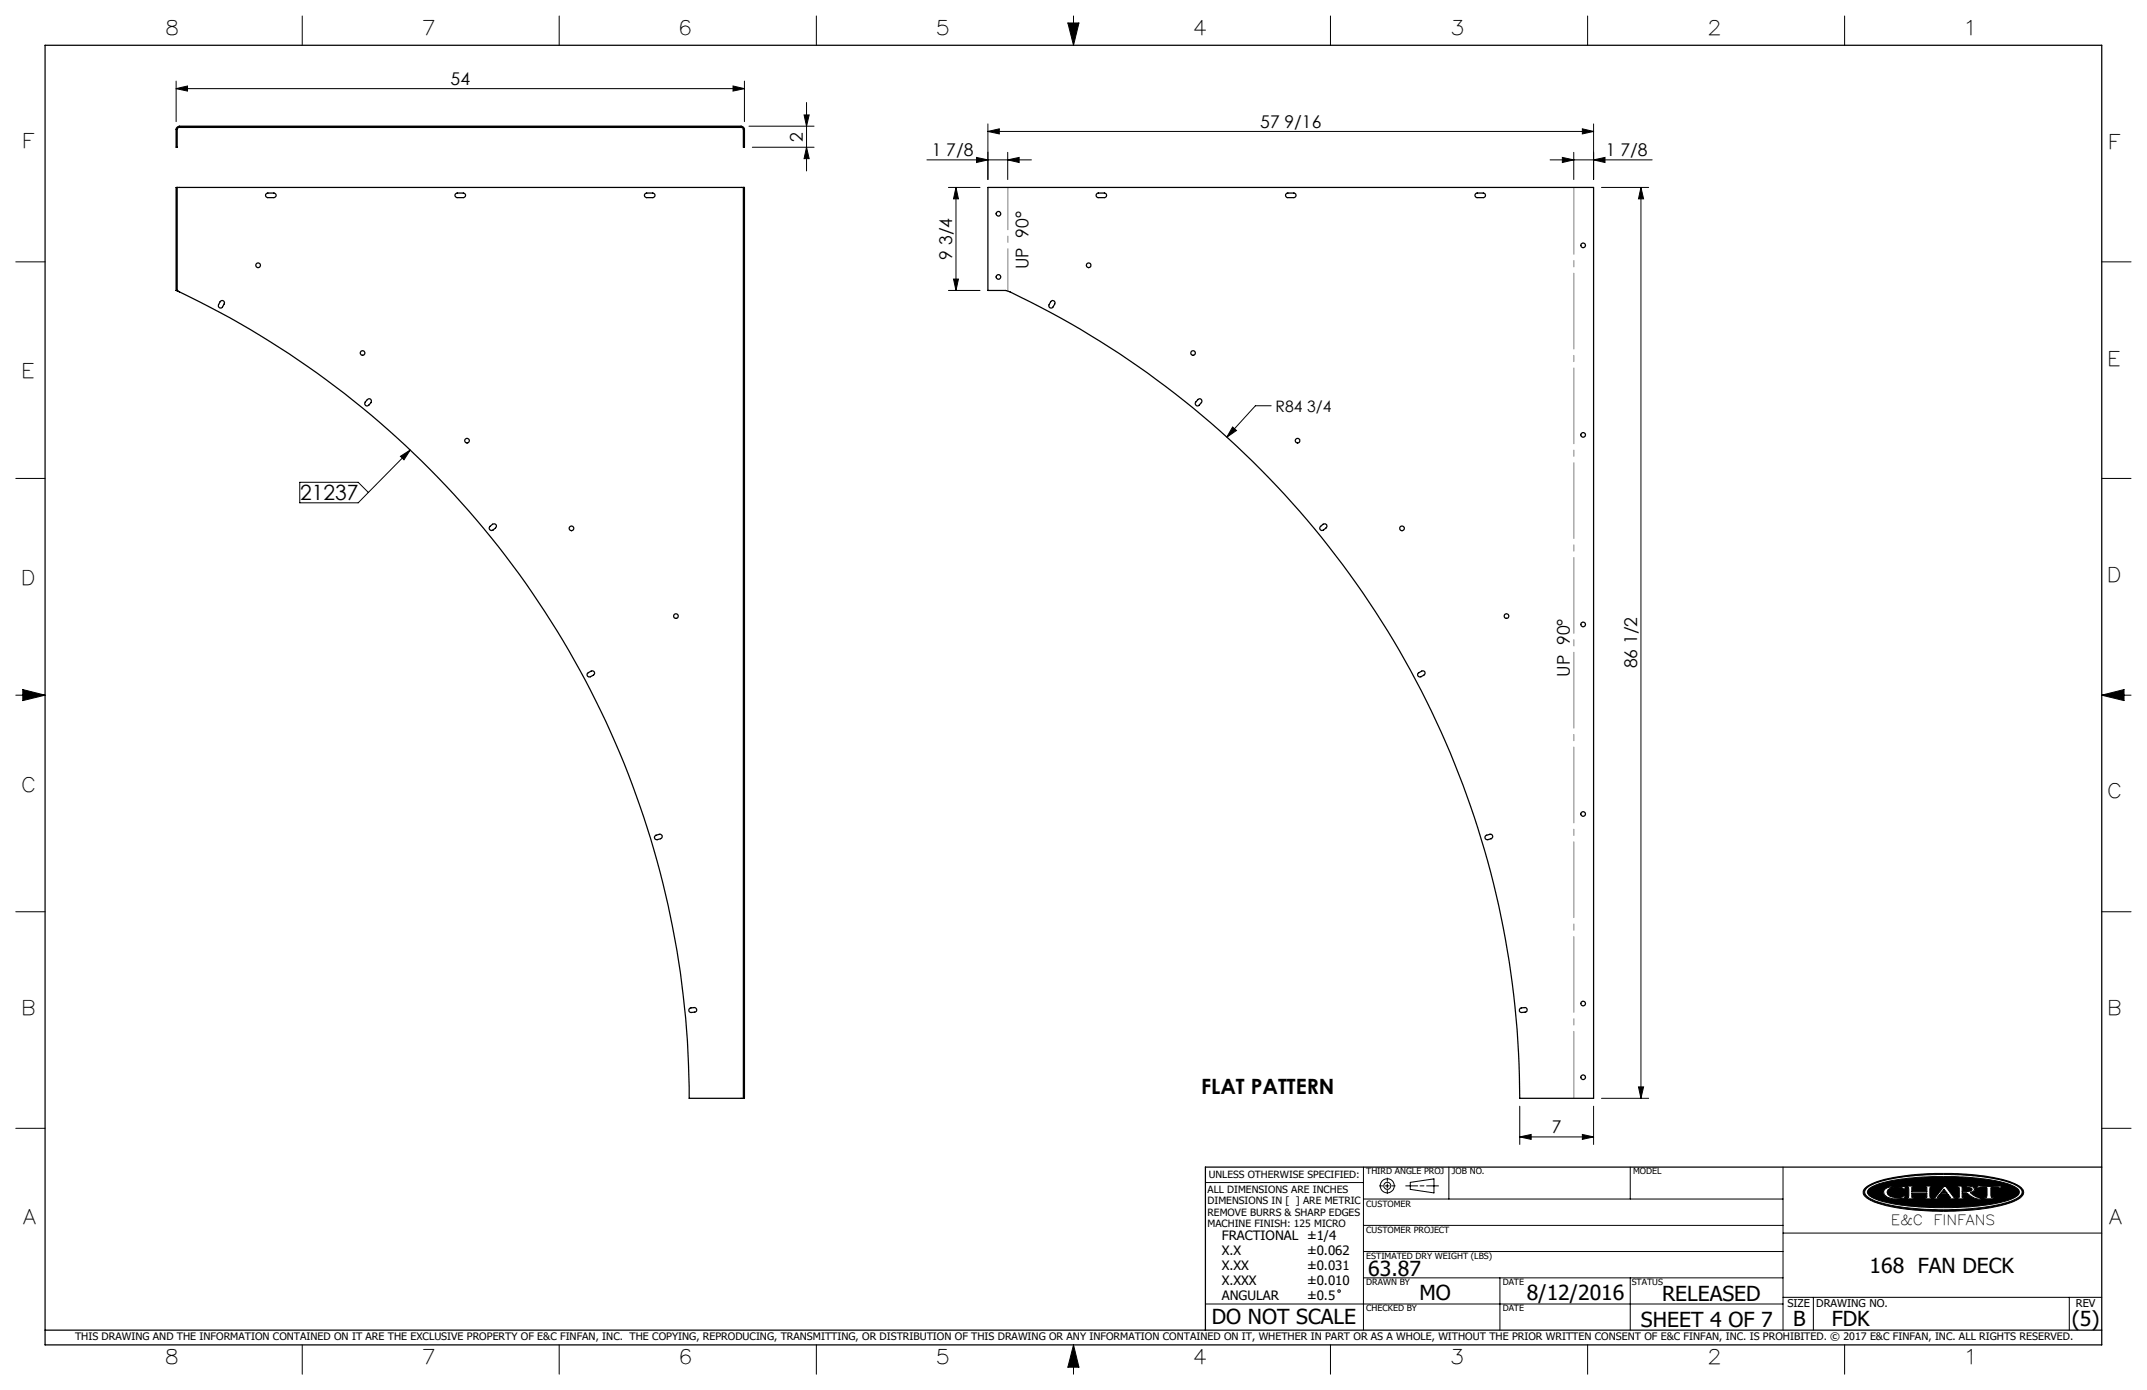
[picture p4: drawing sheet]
<svg xmlns="http://www.w3.org/2000/svg" width="432mm" height="279mm" viewBox="0 0 432 279" stroke-linecap="round" stroke-linejoin="round" font-family="sans-serif">
<g fill="none" stroke="#000" stroke-width=".2">
<path d="M35.4 17.8l2.3-.5v1zM35.4 16.3v8.1M35.4 17.8h114.3M60.8 3.2v5.9M112.5 3.2v5.9M147.4 17.3l2.3 .5-2.3 .5zM149.7 16.3v8.1M164.2 3.2v5.9M214.8 4.6h2.2l-1.1 4.5zM215.9 3.2v5.9M267.6 3.2v5.9M319.3 3.2v5.9"/>
<path d="M371 3.2v5.9M150.6 25.4h13.1M151.3 29.6h12.4M161.7 23.1h1l-.5 2.3zM162.2 29.6l.5 2.3h-1zM162.2 20.6v13.8M186.4 32.1h21M190.7 37.7h6.4M192.3 37.7l.5 2.3h-1zM192.3 37.7v20.7M196.4 31.6l2.3 .5-2.3 .6zM198.7 26.4l2.3-.5v1z"/>
<path d="M198.7 24.9v11.2M198.7 26.4h121.8M202.7 32.1l2.3-.5v1.1zM202.7 30.6v5.5M311.7 32.1h20.6M314.2 31.6l2.3 .5-2.3 .6zM316.5 30.6v5.5M318.2 25.9l2.3 .5-2.3 .5zM320.5 32.1l2.3-.5v1.1zM320.5 24.9v11.2M322.1 37.7h9.5M330 37.7l.6 2.3h-1.1z"/>
<path d="M330 37.7v183.1M3.2 52.6h5.9M190.7 58.4h6.4M191.8 56.1h1l-.5 2.3zM422.7 52.6h5.9M3.2 96.2h5.9M80.5 91.7l2-1.2-1.3 1.9zM82.5 90.5l-10.5 10.6h-11.7v-4.2h11.7l2.1 2.1M247.9 85.8l.8 .7-2 1.4zM255.7 81.6h-3.2l-5.8 6.3M422.7 96.2h5.9M3.2 139.7h5.9"/>
<path d="M4.6 138.6l4.5 1.1-4.5 1.1zM422.7 139.7h5.9M422.7 139.7l4.5-1.1v2.2zM3.2 183.3h5.9M422.7 183.3h5.9M329.5 218.5h1.1l-.6 2.3zM3.2 226.8h5.9M242.4 237.7h31.8M274.2 234.6v32.8M277.4 238.4h.7M278.6 238.4h.8M279 236.8v.7"/>
<path d="M279 238v.8M279 239.3v.6M279.9 238.4h.7M282.7 238.4h2.4M283.6 237.7l4.8-.7v2.8l-4.8-.7zM285.6 238.4h.8M286.9 238.4h2.4M291.4 234.6v6.4M305.6 228.5l2.3-.5v1zM305.6 222.4v7.6M305.6 228.5h14.9M318.2 228l2.3 .5-2.3 .5z"/>
<path d="M320.5 222.4v7.6M322.1 220.8h9.5M327.9 234.6v6.4M358.6 234.6v32.8M375.3 238.7a16.2 16.2 0 0 1 7.4-2.3 55.4 55.4 0 0 1 21.3 1.1l1.9 .8a1.36 1.36 0 0 1 1.1 1.1 1.36 1.36 0 0 1-.7 1.4 23 23 0 0 1-9.9 2.4l-.5 .1a53.3 53.3 0 0 1-18.2-1.4 4.1 4.1 0 0 1-3-2 1.17 1.17 0 0 1 .6-1.2zM375.4 238.9a12.3 12.3 0 0 1 6-2.1 59.4 59.4 0 0 1 22.1 .7 4.5 4.5 0 0 1 3.1 1.9 1.36 1.36 0 0 1-.9 1.5 27.8 27.8 0 0 1-10.4 2.1l-1.1 .1a48.8 48.8 0 0 1-17.3-1.8l-1.5-.9a.94 .94 0 0 1 0-1.5zM375.8 239a15.4 15.4 0 0 1 7.6-2.1l3.6-.3 3.3-.1a44.5 44.5 0 0 1 14.2 1.7l.8 .4a1.03 1.03 0 0 1 .8 1 1.03 1.03 0 0 1-.8 1 25.5 25.5 0 0 1-9.5 2l-5 .1a43.6 43.6 0 0 1-13.5-1.6l-1.3-.8a.79 .79 0 0 1-.2-1.3zM379 239.1a5 5 0 0 1 3.5-.6h.7l-.2 .6-.5-.4a3.4 3.4 0 0 0-2.8 .4l-.2 .5 .2 .5a3.1 3.1 0 0 0 2.8 .5l.4-.3h.3l-.2 .5-.7 .1a3.6 3.6 0 0 1-3.3-.8l-.2-.6zM383.5 238.4h1.6v.2l-.6 .1v.8h3v-.8l-.5-.1v-.2h1.5v.2l-.3 .1-.1 .4 .1 1.5v.1l.3 .1v.2h-1.5v-.2h.4l.1-.2v-.8h-3v.8l.1 .2h.5v.2h-1.6v-.2l.3-.1 .1-.1v-1.5v-.4l-.4-.1zM391 239l.6 .9h-1.3zM391 238.4h.3l1.7 2.3 .5 .1v.2h-1.6v-.2l.4-.1-.5-.6h-1.7l-.5 .7h.6v.2h-1.5v-.2l.5-.1zM393.6 238.4h2.3l.9 .2 .3 .4-.2 .5-.7 .2 1.2 .9 1.1 .2v.2a4.2 4.2 0 0 1-2.9-1.1l-1-.1v.9l.6 .1v.2h-1.6v-.2h.3l.2-.2v-1.8l-.5-.2z"/>
<path d="M394.6 238.6h.9l.9 .2 .2 .3-.2 .3-1.8 .1zM397.9 238.3l1 .2 3.7-.1-.3 .5h-.2l-.1-.2h-1.6l.1 1.9 .6 .2v.2h-2.2v-.2l.7-.2v-1.8l-1.6-.1-.2 .2h-.3zM402.1 238.9h.1M422.7 226.8h5.9M274.2 256.9h84.4M274.2 251.6h84.4M274.2 246.3h84.4M274.2 241h84.4M301.7 256.9v10.5M327.9 256.9v10.5M358.6 247.9h64.1M60.8 270.3v5.9"/>
<path d="M112.5 270.3v5.9M164.2 270.3v5.9M215.9 270.3v5.9M215.9 270.3l1.1 4.5h-2.2zM242.4 262.1h116.2M267.6 270.3v5.9M319.3 270.3v5.9M358.6 260.8h64.1M364.7 260.8v6.6M371 270.3v5.9M416.2 260.8v6.6"/>
<circle cx="279" cy="238.4" r=".71"/>
<circle cx="279" cy="238.4" r="1.41"/>
<circle cx="269.3" cy="259.5" r=".25"/>
</g>
<g fill="none" stroke="#000" stroke-width=".25">
<path d="M9.1 9.1h413.6v261.2h-413.6zM35.6 37.7h113.9M35.6 25.6l.5-.2h112.9a.73 .73 0 0 1 .7 .6v3.6h-.2v-3.6l-.1-.2-.2-.2h-113.2l-.4 .4v3.6h-.2v-3.7zM35.6 37.7h-.2v20.7M35.6 37.7v20.7M53.6 38.9l.2-.1h1.3a.46 .46 0 0 1 .4 .5 .46 .46 0 0 1-.4 .4h-1.2a.45 .45 0 0 1-.5-.3 .45 .45 0 0 1 .2-.5zM91.7 38.9l.2-.1h1.3a.46 .46 0 0 1 .4 .5 .46 .46 0 0 1-.4 .4h-1.2a.45 .45 0 0 1-.5-.3 .45 .45 0 0 1 .2-.5zM129.7 39l.3-.2h1.3a.46 .46 0 0 1 .4 .5 .46 .46 0 0 1-.4 .4h-1.2a.46 .46 0 0 1-.4-.7zM149.5 37.7h.2v183.1h-.2M149.5 37.7v183.1M198.7 37.7h121.8v183.1h-14.9a179.5 179.5 0 0 0-102.5-162.1l-.9-.3h-3.5zM220.7 38.9l1.4-.1a.46 .46 0 0 1 .5 .5 .46 .46 0 0 1-.5 .4h-1.2a.46 .46 0 0 1-.4-.3 .46 .46 0 0 1 .2-.5z"/>
<path d="M258.7 38.9l.2-.1h1.3a.46 .46 0 0 1 .5 .5 .46 .46 0 0 1-.5 .4h-1.2a.45 .45 0 0 1-.4-.3 .45 .45 0 0 1 .1-.5zM296.8 38.9l.2-.1h1.3a.46 .46 0 0 1 .5 .5 .46 .46 0 0 1-.5 .4h-1.2a.45 .45 0 0 1-.4-.3 .45 .45 0 0 1 .1-.5zM35.4 58.4l.7 .3M35.4 58.4h.2M35.6 58.4l.5 .3M36.1 58.7a179.5 179.5 0 0 1 102.5 162.1h10.9M44.3 60.6a.46 .46 0 0 1 .7-.1 .46 .46 0 0 1 .1 .6l-.3 .6a.46 .46 0 0 1-.7 .2 .46 .46 0 0 1-.1-.7zM211.3 60.6a.47 .47 0 0 1 .6-.1 .47 .47 0 0 1 .2 .6l-.3 .6a.46 .46 0 0 1-.6 .2 .46 .46 0 0 1-.2-.7zM73.9 80.3a.48 .48 0 0 1 .6 0 .48 .48 0 0 1 .1 .6l-.4 .5a.48 .48 0 0 1-.7 .1 .48 .48 0 0 1-.1-.7zM241 80.3a.46 .46 0 0 1 .6 0 .46 .46 0 0 1 0 .6l-.4 .5a.46 .46 0 0 1-.7 .1 .46 .46 0 0 1 0-.7zM98.6 105.8l.5-.4a.48 .48 0 0 1 .6 0 .48 .48 0 0 1 0 .7l-.5 .4a.48 .48 0 0 1-.7 0 .48 .48 0 0 1 .1-.7zM265.5 105.9l.6-.5a.48 .48 0 0 1 .7 0 .48 .48 0 0 1-.1 .7l-.5 .4a.47 .47 0 0 1-.6 0 .47 .47 0 0 1-.1-.6z"/>
<path d="M118.1 135.4l.8-.5a.47 .47 0 0 1 .6 .2 .47 .47 0 0 1-.2 .6l-.6 .3a.46 .46 0 0 1-.5-.1 .46 .46 0 0 1-.1-.5zM285.2 135.4l.7-.5a.46 .46 0 0 1 .7 .2 .46 .46 0 0 1-.3 .6l-.5 .3a.46 .46 0 0 1-.6-.1 .46 .46 0 0 1 0-.5zM131.8 167.9l.8-.2a.46 .46 0 0 1 .6 .3 .46 .46 0 0 1-.3 .6l-.7 .2a.47 .47 0 0 1-.6-.3 .47 .47 0 0 1 .2-.6zM298.7 168.1l.9-.4a.46 .46 0 0 1 .6 .3 .46 .46 0 0 1-.3 .6l-.6 .2a.48 .48 0 0 1-.5-.2 .48 .48 0 0 1-.1-.5zM138.7 202.7l.9-.2a.46 .46 0 0 1 .5 .4 .46 .46 0 0 1-.4 .5l-.7 .1a.47 .47 0 0 1-.4-.3 .47 .47 0 0 1 .1-.5zM305.8 202.7l.8-.2a.46 .46 0 0 1 .5 .4 .46 .46 0 0 1-.4 .5l-.6 .1a.46 .46 0 0 1-.5-.3 .46 .46 0 0 1 .2-.5zM422.7 234.6h-180.3v32.8M9.1 267.4h413.6"/>
<circle cx="51.9" cy="53.3" r=".47"/>
<circle cx="200.8" cy="55.7" r=".46"/>
<circle cx="200.8" cy="43" r=".46"/>
<circle cx="219" cy="53.3" r=".47"/>
<circle cx="318.4" cy="49.3" r=".46"/>
<circle cx="72.9" cy="71" r=".45"/>
<circle cx="239.9" cy="70.9" r=".46"/>
<circle cx="93.9" cy="88.6" r=".47"/>
<circle cx="261" cy="88.6" r=".47"/>
<circle cx="318.4" cy="87.4" r=".46"/>
<circle cx="114.9" cy="106.2" r=".46"/>
<circle cx="282" cy="106.2" r=".47"/>
<circle cx="135.9" cy="123.8" r=".46"/>
<circle cx="303" cy="123.8" r=".46"/>
<circle cx="318.4" cy="125.5" r=".46"/>
<circle cx="318.4" cy="163.6" r=".46"/>
<circle cx="318.4" cy="201.7" r=".46"/>
<circle cx="318.4" cy="216.5" r=".46"/>
</g>
<g fill="#000">
<path d="M383.5 238.4v.2h.3l.1 .2v1.8l-.1 .1-.3 .1v.2h1.6v-.2h-.5l-.1-.2v-.8h3v.9l-.5 .1v.2h1.5v-.2l-.3-.1-.1-.2v-1.6l.1-.3h.3v-.2h-1.5v.2l.5 .1v.8h-3v-.8l.6-.1v-.2zM391 238.4l-1.8 2.3-.5 .1v.2h1.5v-.2h-.6l.5-.7h1.7l.5 .6-.4 .1v.2h1.6v-.2l-.5-.1-1.7-2.3zM393.6 238.4v.2l.5 .2v1.8l-.2 .2h-.3v.2h1.6v-.2l-.6-.1v-.9l1 .1a3.7 3.7 0 0 0 2.9 1.1v-.2a3.4 3.4 0 0 1-2.3-1.1 .68 .68 0 0 0 .8-.2 .68 .68 0 0 0 0-.8l-.7-.3zM397.9 238.3l-.4 .6h.3l.2-.2 1.6 .1v1.8l-.2 .2h-.5v.2h2.2v-.2h-.5l-.2-.3v-1.7l1.6-.1 .1 .2h.2l.3-.5-4 .1zM375.8 239a13.3 13.3 0 0 1 6.5-2l2.7-.3 3.8-.2 7.5 .2a24.3 24.3 0 0 1 9.1 2 1.01 1.01 0 0 1 .7 .9 1.01 1.01 0 0 1-.7 1 21.9 21.9 0 0 1-8.6 1.9l-3.9 .2h-4.1l-3.8-.2a21.2 21.2 0 0 1-8.8-2l-.4-.3-.2-.5zM379.1 239a1.04 1.04 0 0 0 .7 1.7 7 7 0 0 0 3.2 .1l.2-.5h-.3l-.5 .4a2.56 2.56 0 0 1-2.8-.8 1.28 1.28 0 0 1 1.4-1.3h.2a1.49 1.49 0 0 1 1.4 .2l.4 .3 .2-.6h-.6a4.7 4.7 0 0 0-3.5 .5zM375.3 238.7a17.5 17.5 0 0 1 7.8-2.4l5.1-.4h4.8a34.5 34.5 0 0 1 12.5 2.2l.4 .2a1.36 1.36 0 0 1 .9 2 9.1 9.1 0 0 1-5.1 2.2l-.4 .1a58.1 58.1 0 0 1-23.1-.6 5.6 5.6 0 0 1-3.4-1.9v-.8zM375.3 238.9a1.14 1.14 0 0 0 .6 1.9 24 24 0 0 0 9.3 2.1l4.6 .3 3.7-.1a33.7 33.7 0 0 0 11.9-2.1l.4-.2a1.19 1.19 0 0 0 .9-1.2 1.19 1.19 0 0 0-.9-1.1 21.6 21.6 0 0 0-8.8-2.1l-5.1-.3-4.7 .1a30.2 30.2 0 0 0-11.1 2.1z" fill-rule="evenodd"/>
<path d="M215.9 270.3l-1.1 4.5h2.2zM214.8 4.6h2.2l-1.1 4.5zM4.6 138.6l4.5 1.1-4.5 1.1zM422.7 139.7l4.5-1.1v2.2zM391 239l-.7 .9h1.3zM394.6 238.6v.9l1.7-.1a.38 .38 0 0 0 .3-.4 .38 .38 0 0 0-.5-.3z" fill-rule="evenodd"/>
</g>
<path d="M316.5 37.7v183.1" fill="none" stroke="#808080" stroke-width=".2" stroke-dasharray="15.2 1.3 1.3 1.3" stroke-dashoffset="1.8"/>
<path d="M202.7 37.7v20.8" fill="none" stroke="#808080" stroke-width=".2" stroke-dasharray="15.2 1.3 1.3 1.3" stroke-dashoffset="6.7"/>
<g fill="#000">
<path d="M80.5 91.7l2-1.2-1.3 1.9zM247.9 85.8l.8 .7-2 1.4z"/>
<path d="M147.4 17.3l2.3 .5-2.3 .5zM35.4 17.8l2.3-.5v1z"/>
<path d="M162.2 29.6l.5 2.3h-1zM161.7 23.1h1l-.5 2.3z"/>
<path d="M192.3 37.7l.5 2.3h-1zM191.8 56.1h1l-.5 2.3z"/>
<path d="M202.7 32.1l2.3-.5v1.1zM196.4 31.6l2.3 .5-2.3 .6z"/>
<path d="M305.6 228.5l2.3-.5v1zM318.2 228l2.3 .5-2.3 .5zM198.7 26.4l2.3-.5v1zM318.2 25.9l2.3 .5-2.3 .5zM314.2 31.6l2.3 .5-2.3 .6zM320.5 32.1l2.3-.5v1.1z"/>
<path d="M329.5 218.5h1.1l-.6 2.3zM330 37.7l.6 2.3h-1.1z"/>
</g>
<g font-size="4.2">
<text x="60.4" y="100.5">21237</text>
<text x="241.5" y="219.8">FLAT PATTERN</text>
<text x="275.2" y="256.5">63.87</text>
<text x="376" y="255.9">168 FAN DECK</text>
<text x="285.5" y="261.4">MO</text>
<text x="307.1" y="261.3">8/12/2016</text>
<text x="334.3" y="261.6">RELEASED</text>
<text x="243.7" y="266.1">DO NOT SCALE</text>
<text x="330" y="266.7">SHEET 4 OF 7</text>
<text x="360.6" y="266.5">B</text>
<text x="368.4" y="266.6">FDK</text>
<text x="416.7" y="266.5">(5)</text>
</g>
<g font-size="4">
<text x="33.6" y="7.1">8</text>
<text x="85.2" y="7.1">7</text>
<text x="137" y="7.1">6</text>
<text x="188.6" y="7.1">5</text>
<text x="240.3" y="7.1">4</text>
<text x="292.1" y="7.1">3</text>
<text x="343.8" y="7.1">2</text>
<text x="395.7" y="7.1">1</text>
<text x="4.9" y="29.8">F</text>
<text x="424.5" y="29.9">F</text>
<text x="4.8" y="76">E</text>
<text x="424.3" y="73.5">E</text>
<text x="4.7" y="117.7">D</text>
<text x="424.2" y="116.9">D</text>
<text x="4.7" y="159.3">C</text>
<text x="424.2" y="160.4">C</text>
<text x="4.8" y="204">B</text>
<text x="424.3" y="204">B</text>
<text x="4.8" y="246.1">A</text>
<text x="424.3" y="246">A</text>
<text x="33.6" y="274.3">8</text>
<text x="85.2" y="274.3">7</text>
<text x="137" y="274.3">6</text>
<text x="188.6" y="274.3">5</text>
<text x="240.3" y="274.3">4</text>
<text x="292.1" y="274.3">3</text>
<text x="343.8" y="274.3">2</text>
<text x="395.8" y="274.3">1</text>
</g>
<g font-size="3.5">
<text x="90.6" y="17">54</text>
<text x="161.5" y="28.5" transform="rotate(-90 161.5 28.5)">2</text>
<text x="253.5" y="25.6">57 9/16</text>
<text x="187.4" y="31.4">1 7/8</text>
<text x="323" y="31.4">1 7/8</text>
<text x="191.5" y="52.2" transform="rotate(-90 191.5 52.2)">9 3/4</text>
<text x="206.8" y="54.1" transform="rotate(-90 206.8 54.1)">UP 90°</text>
<text x="315.7" y="136" transform="rotate(-90 315.7 136)">UP 90°</text>
<text x="329.3" y="134.4" transform="rotate(-90 329.3 134.4)">86 1/2</text>
<text x="312.1" y="227.7">7</text>
</g>
<text font-size="3.2" x="256.6" y="82.7">R84 3/4</text>
<g font-size="2.8">
<text x="380.3" y="246.2">E&amp;C</text>
<text x="388.9" y="246.2">FINFANS</text>
</g>
<g font-size="2.6">
<text x="245.7" y="249.3">FRACTIONAL ±1/4</text>
<text x="245.7" y="252.3">X.X</text>
<text x="245.7" y="255.3">X.XX</text>
<text x="262.9" y="252.3">±0.062</text>
<text x="262.9" y="255.3">±0.031</text>
<text x="245.7" y="258.3">X.XXX</text>
<text x="245.7" y="261.3">ANGULAR</text>
<text x="262.9" y="258.3">±0.010</text>
<text x="262.9" y="261.3">±0.5</text>
</g>
<g font-size="2.2">
<text x="359.5" y="262.8">SIZE</text>
<text x="365.3" y="262.7">DRAWING NO.</text>
<text x="417.5" y="262.8">REV</text>
</g>
<text font-size="2.1" x="15.1" y="269.4">THIS DRAWING AND THE INFORMATION CONTAINED ON IT ARE THE EXCLUSIVE PROPERTY OF E&amp;C FINFAN, INC. THE COPYING, REPRODUCING, TRANSMITTING, OR DISTRIBUTION OF THIS DRAWING OR ANY INFORMATION CONTAINED ON IT, WHETHER IN PART OR AS A WHOLE, WITHOUT THE PRIOR WRITTEN CONSENT OF E&amp;C FINFAN, INC. IS PROHIBITED. © 2017 E&amp;C FINFAN, INC. ALL RIGHTS RESERVED.</text>
<g font-size="2">
<text x="242.9" y="239.8">ALL DIMENSIONS ARE INCHES</text>
<text x="243.1" y="236.8">UNLESS OTHERWISE SPECIFIED:</text>
<text x="242.9" y="242.1">DIMENSIONS IN [ ] ARE METRIC</text>
<text x="242.9" y="244.4">REMOVE BURRS &amp; SHARP EDGES</text>
<text x="242.9" y="246.7">MACHINE FINISH: 125 MICRO</text>
</g>
<g font-size="1.7">
<text x="274.8" y="236.1">THIRD ANGLE PROJ</text>
<text x="292" y="236.1">JOB NO.</text>
<text x="328.5" y="236.1">MODEL</text>
<text x="274.8" y="242.5">CUSTOMER</text>
<text x="274.8" y="247.8">CUSTOMER PROJECT</text>
<text x="274.8" y="253.1">ESTIMATED DRY WEIGHT (LBS)</text>
<text x="274.8" y="258.3">DRAWN BY</text>
<text x="274.8" y="263.6">CHECKED BY</text>
<text x="302.2" y="263.6">DATE</text>
<text x="302.2" y="258.3">DATE</text>
<text x="328.2" y="258.3">STATUS</text>
</g>
</svg>
